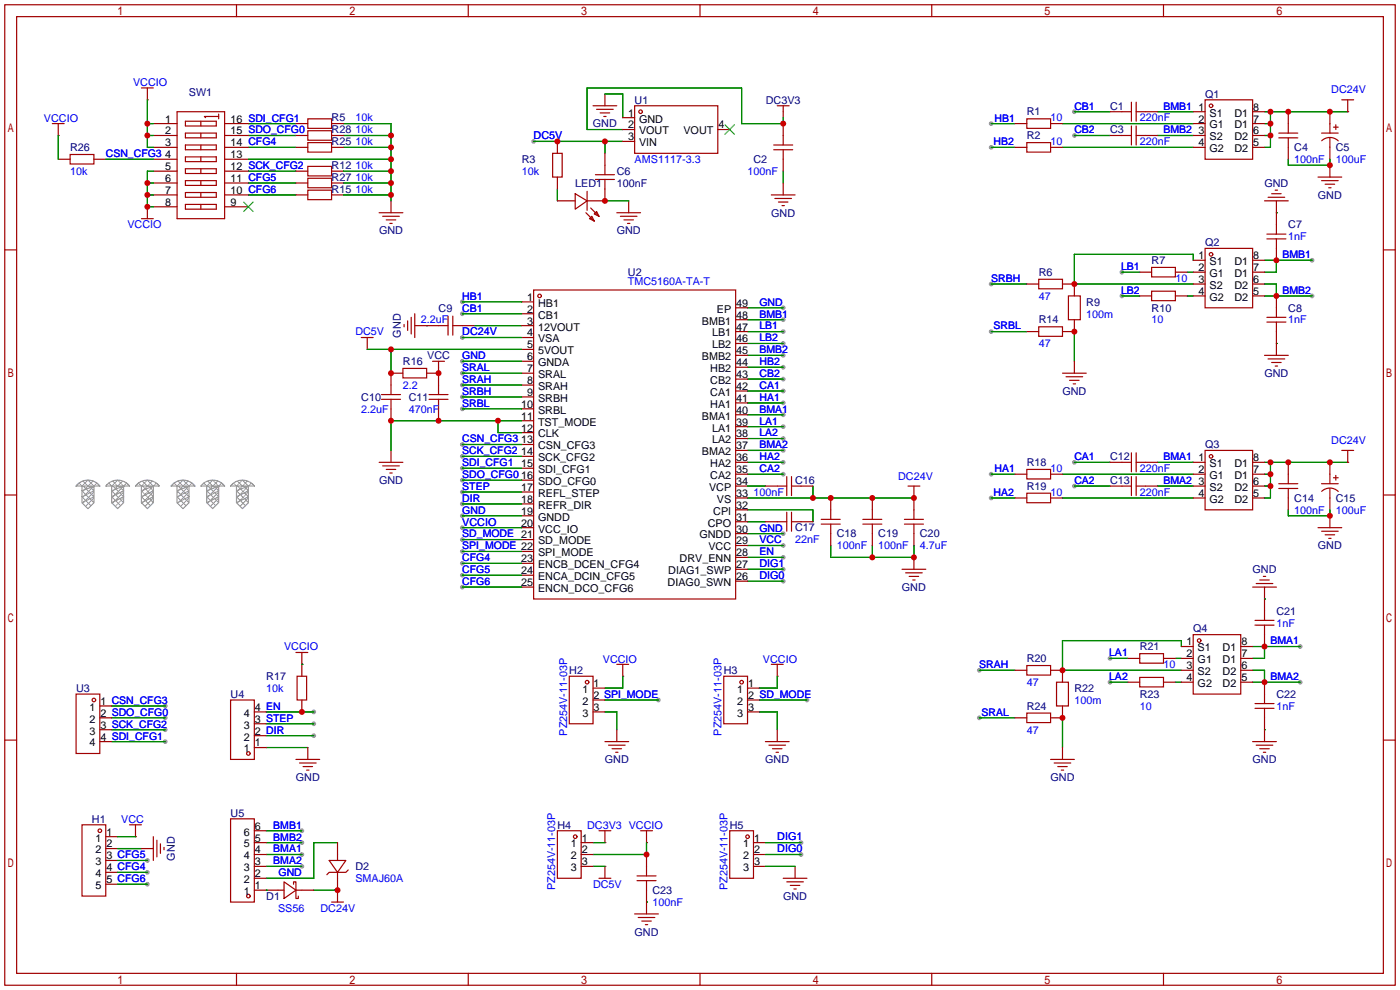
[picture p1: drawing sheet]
<svg xmlns="http://www.w3.org/2000/svg" width="299mm" height="212mm" viewBox="0 0 299 212" stroke-linecap="round" stroke-linejoin="round" font-family="sans-serif">
<g fill="#999">
<circle cx="167.4" cy="116.6" r=".51"/>
<circle cx="35.3" cy="158.5" r=".51"/>
<circle cx="35.3" cy="153.4" r=".51"/>
<circle cx="35.3" cy="150.9" r=".51"/>
<circle cx="67.1" cy="152.1" r=".51"/>
<circle cx="67.1" cy="157.2" r=".51"/>
<circle cx="67.1" cy="154.7" r=".51"/>
<circle cx="31.5" cy="183.9" r=".51"/>
<circle cx="31.5" cy="186.4" r=".51"/>
<circle cx="31.5" cy="189" r=".51"/>
<circle cx="35.3" cy="156" r=".51"/>
<circle cx="167.4" cy="119.1" r=".51"/>
<circle cx="167.4" cy="114" r=".51"/>
<circle cx="211.8" cy="26.4" r=".51"/>
<circle cx="211.8" cy="31.5" r=".51"/>
<circle cx="239.8" cy="58.2" r=".51"/>
<circle cx="211.8" cy="70.9" r=".51"/>
<circle cx="280.4" cy="63.2" r=".51"/>
<circle cx="239.8" cy="63.2" r=".51"/>
<circle cx="167.4" cy="121.7" r=".51"/>
<circle cx="167.4" cy="124.2" r=".51"/>
<circle cx="172.5" cy="149.6" r=".51"/>
<circle cx="140.7" cy="149.6" r=".51"/>
<circle cx="114" cy="30.2" r=".51"/>
<circle cx="167.4" cy="65.8" r=".51"/>
<circle cx="167.4" cy="101.3" r=".51"/>
<circle cx="167.4" cy="98.8" r=".51"/>
<circle cx="167.4" cy="96.3" r=".51"/>
<circle cx="167.4" cy="93.7" r=".51"/>
<circle cx="167.4" cy="91.2" r=".51"/>
<circle cx="167.4" cy="88.6" r=".51"/>
<circle cx="167.4" cy="86.1" r=".51"/>
<circle cx="167.4" cy="83.6" r=".51"/>
<circle cx="167.4" cy="81" r=".51"/>
<circle cx="167.4" cy="78.5" r=".51"/>
<circle cx="167.4" cy="75.9" r=".51"/>
<circle cx="167.4" cy="73.4" r=".51"/>
<circle cx="167.4" cy="70.9" r=".51"/>
<circle cx="167.4" cy="68.3" r=".51"/>
<circle cx="98.8" cy="95" r=".51"/>
<circle cx="98.8" cy="97.5" r=".51"/>
<circle cx="98.8" cy="100.1" r=".51"/>
<circle cx="98.8" cy="102.6" r=".51"/>
<circle cx="98.8" cy="105.2" r=".51"/>
<circle cx="98.8" cy="107.7" r=".51"/>
<circle cx="98.8" cy="110.2" r=".51"/>
<circle cx="98.8" cy="112.8" r=".51"/>
<circle cx="98.8" cy="115.3" r=".51"/>
<circle cx="98.8" cy="117.9" r=".51"/>
<circle cx="98.8" cy="120.4" r=".51"/>
<circle cx="98.8" cy="122.9" r=".51"/>
<circle cx="98.8" cy="125.5" r=".51"/>
<circle cx="98.8" cy="72.1" r=".51"/>
<circle cx="98.8" cy="77.2" r=".51"/>
<circle cx="98.8" cy="79.8" r=".51"/>
<circle cx="98.8" cy="82.3" r=".51"/>
<circle cx="98.8" cy="84.8" r=".51"/>
<circle cx="98.8" cy="87.4" r=".51"/>
<circle cx="98.8" cy="64.5" r=".51"/>
<circle cx="98.8" cy="67.1" r=".51"/>
<circle cx="171.2" cy="180.1" r=".51"/>
<circle cx="171.2" cy="182.6" r=".51"/>
<circle cx="64.5" cy="185.2" r=".51"/>
<circle cx="64.5" cy="182.6" r=".51"/>
<circle cx="64.5" cy="180.1" r=".51"/>
<circle cx="64.5" cy="177.5" r=".51"/>
<circle cx="229.6" cy="23.9" r=".51"/>
<circle cx="229.6" cy="29" r=".51"/>
<circle cx="280.4" cy="55.6" r=".51"/>
<circle cx="211.8" cy="60.7" r=".51"/>
<circle cx="211.8" cy="101.3" r=".51"/>
<circle cx="211.8" cy="106.4" r=".51"/>
<circle cx="237.2" cy="140.7" r=".51"/>
<circle cx="209.3" cy="153.4" r=".51"/>
<circle cx="277.9" cy="145.8" r=".51"/>
<circle cx="237.2" cy="145.8" r=".51"/>
<circle cx="229.6" cy="98.8" r=".51"/>
<circle cx="229.6" cy="103.9" r=".51"/>
<circle cx="277.9" cy="138.2" r=".51"/>
<circle cx="209.3" cy="143.3" r=".51"/>
</g>
<g fill="none" stroke="#a10000" stroke-width=".25">
<path d="M1 1h297.2v209.6h-297.2zM3.6 3.6h292.1v204.4h-292.1zM30.2 18.8h2.6M31.5 18.8v2.5M50.5 1v2.6M100.1 1v2.6M149.6 1v2.6M199.1 1v2.6M248.7 1v2.6M11.2 26.4h2.5M12.4 29h.1M12.4 34h2.6"/>
<path d="M12.4 26.4v2.6M15 33h5.1v2.1h-5.1zM20.1 34h2.5M31.5 21.3h.1M32.8 36.6h5M32.8 26.4h5M32.8 29h5M32.8 31.5h5M32.8 34h5M32.8 39.1h5M37.8 23.9h10.2v22.8h-10.2zM39.6 28.4h6.6v1.1h-6.6z"/>
<path d="M39.6 38.6h6.6v1h-6.6zM39.6 25.9h6.6v1h-6.6zM39.6 31h6.6v1h-6.6zM39.6 33.5h6.6v1h-6.6zM39.6 36.1h6.6v1h-6.6zM42.9 25.9v1M42.9 28.4v1.1M42.9 31v1M42.9 33.5v1M42.9 36.1v1M42.9 38.6v1M46.7 24.9h-3l.2 .2"/>
<path d="M46.7 24.4v1M48 36.6h5.1M48 26.4h5.1M48 29h5.1M48 31.5h5.1M48 34h5.1M48 39.1h5.1M63.2 36.6h2.6M63.2 26.4h2.6M63.2 29h2.6M63.2 31.5h2.6M63.2 39.1h2.6"/>
<path d="M65.8 35.6h5.1v2h-5.1zM65.8 30.5h5.1v2h-5.1zM65.8 38.1h5.1v2h-5.1zM65.8 25.4h5.1v2h-5.1zM65.8 27.9h5.1v2.1h-5.1zM70.9 36.6h2.5M70.9 26.4h2.5M70.9 29h2.5M70.9 31.5h2.5M70.9 39.1h2.5M118.1 32.8h2v5h-2zM119.1 30.2v2.6"/>
<path d="M119.1 37.8v2.6M126.7 22.6h5.1M127.3 38.4h4M127.3 37.3h4M127.5 23.4h3.6M128.3 24.1h2M129 24.9h.5M129.3 20.1v2.5M129.3 32.8v4.5M129.3 38.4v4.5h-3.8M133.1 25.1h2.5M133.1 27.7h2.5"/>
<path d="M133.1 30.2h2.5M135.6 22.6h17.8v10.2h-17.8zM153.4 27.7h2.6M165.4 31h4M165.4 32h4M166.1 22.6h2.6M167.4 22.6v2.5M167.4 26.4v4.6M167.4 32v4.6M167.4 39.1v2.6M216.9 26.4h2.6M216.9 31.5h2.6"/>
<path d="M219.5 25.4h5v2h-5zM219.5 30.5h5v2h-5zM224.5 26.4h2.6M224.5 31.5h2.6M237.2 23.9h4.6M237.2 29h4.6M241.8 21.8v4.1M241.8 26.9v4.1M242.8 23.9h4.6M242.8 29h4.6M242.8 21.8v4.1M242.8 26.9v4.1"/>
<path d="M255 23.9h2.6M255 26.4h2.6M255 29h2.6M255 31.5h2.6M257.6 21.3h10.1v12.7h-10.1zM267.7 23.9h2.6M267.7 26.4h2.6M267.7 29h2.6M267.7 31.5h2.6M273.3 28.4h4.1M273.3 29.5h4.1M275.3 23.9v4.5"/>
<path d="M275.3 29.5v4.5M281.7 37.8h5.1M282.4 28.4h3.6M282.4 38.6h3.6M282.5 30.1a2.54 2.54 0 0 1 3.5 0M283.2 39.4h2M284.2 23.9v4.5M284.2 29.5v4.5M284.2 35.3v2.5M285 27.2h1M285.5 26.7v1M286.8 21.3h2.5"/>
<path d="M288 23.9h.1M288 21.3v2.6M1 53.4h2.6M30.2 46.7h2.6M31.5 44.2h.1M31.5 44.2v2.5M32.8 41.7h5M32.8 44.2h5M39.6 41.1h6.6v1.1h-6.6zM39.6 43.7h6.6v1h-6.6zM42.9 41.1v1.1M42.9 43.7v1"/>
<path d="M48 41.7h5.1M48 44.2h5.1M63.2 41.7h2.6M65.8 40.6h5.1v2.1h-5.1zM70.9 41.7h2.5M81 45.5h5.1M81.8 46.2h3.5M82.5 47h2.1M83.3 47.8h.5M83.6 42.9v2.6M119.1 42.9h3.8M122.9 41.4l2.6 1.5-2.6 1.8z"/>
<path d="M125.2 45.5l1.8 1.7M125.5 40.9v4.1M126 46.7l.5-.5 .5 1zM126.2 44.4l1.8 1.8M127 45.7l.5-.5 .5 1zM131.8 45.5h5.1M132.6 46.2h3.5M133.3 47h2.1M134.1 47.8h.5M134.4 42.9v2.6M164.8 41.7h5.1M165.6 42.4h3.6"/>
<path d="M166.4 43.2h2M167.1 43.9h.5M222 59.7h5.1v2h-5.1zM243.6 58.2h2.5M246.1 57.2h5.1v2h-5.1zM251.2 58.2h2.5M255 55.6h2.6M255 58.2h2.6M257.6 53.1h10.1v12.7h-10.1zM267.7 55.6h2.6M267.7 58.2h2.6M270.3 42.9h5"/>
<path d="M270.8 50h4M270.8 51.1h4M271 42.2h3.6M271.8 41.4h2M272.5 40.6h.5M272.8 42.9v7.1M272.8 51.1v4.5M284 40.1h.5M295.7 53.4h2.5M77.2 72.1h2.6M78.5 74.7h.1M78.5 72.1v2.6"/>
<path d="M86.1 78.7h5.1v2.1h-5.1zM86.1 79.8h-2.5v4.5M86.4 69.3v.5M87.1 68.6v2M87.9 67.8v3.6M88.6 69.6h7.2M88.6 67.1v5M91.2 79.8h2.5M92.5 77.2h2.5M93.7 77.2v7.1M95.8 67.6v4M96.8 69.6h4.5"/>
<path d="M96.8 67.6v4M111.5 69.6h2.5M111.5 64.5h2.5M111.5 67.1h2.5M111.5 72.1h2.5M111.5 74.7h2.5M111.5 77.2h2.5M111.5 79.8h2.5M114 62h43.2v66h-43.2zM157.2 78.5h2.6M157.2 75.9h2.6M157.2 73.4h2.6"/>
<path d="M157.2 70.9h2.6M157.2 68.3h2.6M157.2 65.8h2.6M219.5 70.9h2.5M219.5 60.7h2.5M222 69.8h5.1v2.1h-5.1zM227.1 79.8h5.1M227.1 60.7h2.5v2.5M228.3 63.2h2.6v5.1h-2.6zM229.6 68.3v2.6h-2.5M229.6 77.2v2.6M243.6 63.2h2.5"/>
<path d="M246.1 62.2h5.1v2.1h-5.1zM251.2 63.2h2.5M255 60.7h2.6M255 63.2h2.6M267.7 60.7h2.6M267.7 63.2h2.6M270.3 75.9h5M270.8 67.8h4M270.8 68.8h4M271 76.7h3.6M271.8 77.5h2M272.5 78.2h.5"/>
<path d="M272.8 63.2v4.6M272.8 68.8v7.1M81 98.8h5.1M81.5 84.3h4.1M81.5 85.3h4.1M81.8 99.6h3.5M83.6 85.3v4.6M83.6 96.3v2.5M91.7 84.3h4.1M91.7 85.3h4.1M93.7 85.3v4.6M111.5 82.3h2.5"/>
<path d="M111.5 84.8h2.5M111.5 87.4h2.5M111.5 89.9h2.5M111.5 92.5h2.5M111.5 95h2.5M111.5 97.5h2.5M157.2 98.8h2.6M157.2 96.3h2.6M157.2 93.7h2.6M157.2 91.2h2.6M157.2 88.6h2.6M157.2 86.1h2.6"/>
<path d="M157.2 83.6h2.6M157.2 81h2.6M227.8 80.5h3.6M228.6 81.3h2M229.4 82h.5M237.2 98.8h4.6M241.8 96.8v4M242.8 98.8h4.6M242.8 96.8v4M255 98.8h2.6M257.6 96.3h10.1v12.7h-10.1zM267.7 98.8h2.6"/>
<path d="M275.3 98.8v4.6M284.2 98.8v4.6M286.8 96.3h2.5M288 98.8h.1M288 96.3v2.5M1 105.8h2.6M82.5 100.3h2.1M83.3 101.1h.5M111.5 100.1h2.5M111.5 102.6h2.5M111.5 105.2h2.5M111.5 107.7h2.5"/>
<path d="M111.5 110.2h2.5M111.5 112.8h2.5M111.5 115.3h2.5M111.5 117.9h2.5M157.2 119.1h2.6M157.2 116.6h2.6M157.2 114h2.6M157.2 111.5h2.6M157.2 109h2.6M157.2 106.4h2.6M157.2 103.9h2.6M157.2 101.3h2.6"/>
<path d="M163.6 111.5h4.5M163.6 103.9h4.5M168.1 101.9v4M168.1 109.5v4M169.2 111.5h4.5M169.2 103.9h4.5M169.2 101.9v4M169.2 109.5v4M175.5 111h4.1M175.5 112h4.1M177.5 106.4v4.6M177.5 112v4.6"/>
<path d="M184.4 111h4.1M184.4 112h4.1M186.4 106.4v4.6M186.4 112v4.6M193.3 111h4.1M193.3 112h4.1M194.1 103.9h2.5M195.3 106.4h.1M195.3 103.9v7.1M195.3 112v4.6M195.3 119.1v2.6M216.9 106.4h2.6"/>
<path d="M216.9 101.3h2.6M219.5 100.3h5v2.1h-5zM219.5 105.4h5v2h-5zM224.5 106.4h2.6M224.5 101.3h2.6M237.2 103.9h4.6M241.8 101.9v4M242.8 103.9h4.6M242.8 101.9v4M255 106.4h2.6M255 103.9h2.6M255 101.3h2.6"/>
<path d="M267.7 106.4h2.6M267.7 103.9h2.6M267.7 101.3h2.6M273.3 103.4h4.1M273.3 104.4h4.1M275.3 104.4v4.6M281.7 112.8h5.1M282.4 103.4h3.6M282.4 113.5h3.6M282.5 105a2.54 2.54 0 0 1 3.5 0M283.2 114.3h2M284 115.1h.5"/>
<path d="M284.2 104.4v4.6M284.2 110.2v2.6M285 102.1h1M285.5 101.6v1M295.7 105.8h2.5M63.2 139.4h2.6M64.5 139.4v5.1M111.5 120.4h2.5M111.5 122.9h2.5M111.5 125.5h2.5M157.2 124.2h2.6M157.2 121.7h2.6"/>
<path d="M192.8 121.7h5.1M193.5 122.4h3.6M194.3 123.2h2M195.1 124h.5M243.6 139.7h5.1v2h-5.1zM252.5 138.2h2.5M255 135.6h10.2v12.7h-10.2zM265.2 138.2h2.5M267.7 125.5h5.1M268.2 132.6h4.1M268.2 133.6h4.1M268.5 124.7h3.5"/>
<path d="M269.2 124h2.1M270 123.2h.5M270.3 125.5v7.1M270.3 133.6v4.6M1 158.2h2.6M16.3 148.3h5v12.7h-5zM21.3 158.5h2.6M21.3 150.9h2.6M21.3 153.4h2.6M21.3 156h2.6M49.3 149.6h5.1v12.7h-5.1zM54.4 152.1h2.5"/>
<path d="M54.4 159.8h2.5M54.4 157.2h2.5M54.4 154.7h2.5M63.5 144.5h2v5.1h-2zM64.5 142h.1M64.5 149.6v2.5M65.8 159.8v2.5M121.7 144.5h5v10.2h-5zM126.7 147.1h2.6M126.7 149.6h2.6M126.7 152.1h2.6M129.3 158.5h5.1"/>
<path d="M130 159.3h3.6M131.8 142h2.6M131.8 156v2.5M133.1 144.5h.1M133.1 142v2.5M154.7 144.5h5.1v10.2h-5.1zM159.8 147.1h2.5M159.8 149.6h2.5M159.8 152.1h2.5M163.6 158.5h5.1M164.3 159.3h3.6M164.8 142h2.6"/>
<path d="M166.1 144.5h.1M166.1 142v2.5M166.1 156v2.5M216.9 153.4h2.6M216.9 143.3h2.6M219.5 142.2h5v2.1h-5zM219.5 152.4h5v2h-5zM224.5 143.3h2.6v2.5M225.8 145.8h2.5v5.1h-2.5zM227.1 150.9v2.5h-2.6M227.1 159.8v2.5M241 140.7h2.6"/>
<path d="M241 145.8h2.6M243.6 144.8h5.1v2h-5.1zM248.7 140.7h2.5M248.7 145.8h2.5M252.5 140.7h2.5M252.5 143.3h2.5M252.5 145.8h2.5M265.2 140.7h2.5M265.2 143.3h2.5M265.2 145.8h2.5M267.7 158.5h5.1M268.2 150.4h4.1"/>
<path d="M268.2 151.4h4.1M268.5 159.3h3.5M270.3 145.8v4.6M270.3 151.4v7.1M295.7 158.2h2.5M17.5 176.3h5.1v15.2h-5.1zM22.6 178.8h2.5M27.7 176.3h2.5M29 178.8h.1M29 176.3v2.5M32.8 178.8v5.1M33.5 179.6v3.5"/>
<path d="M49.3 175h5.1v17.8h-5.1zM54.4 177.5h2.5M63.2 162.3h5.1M64 163.1h3.6M64.8 163.8h2M65.5 164.6h.5M119.1 177.5h5.1v10.2h-5.1zM128 177.5h2.6M129.3 177.5v2.6M130.8 160h2M131.6 160.8h.5M136.9 177.5h2.5"/>
<path d="M138.2 177.5v2.6M156 177.5h5v10.2h-5zM165.1 160h2M165.9 160.8h.5M224.5 162.3h5.1M225.3 163.1h3.6M226.1 163.8h2M226.8 164.6h.5M269.2 160h2.1M270 160.8h.5M22.6 181.4h2.5M22.6 183.9h2.5"/>
<path d="M22.6 186.4h2.5M22.6 189h2.5M30.2 181.4h2.6M34.3 180.3v2.1M35.1 181.1v.5M54.4 187.7h2.5M54.4 180.1h2.5M54.4 182.6h2.5M54.4 185.2h2.5M54.4 190.2h6.3M60.7 188.5l2.5 1.7-2.5 1.8zM62.7 189v-.5h.5v3.5h.6v-.5"/>
<path d="M63.2 190.2h3.9M70.4 183.9h3.5l-1.8 2.5zM70.9 192.8h2.5M72.1 190.2h.1M72.1 180.1v3.8M72.1 186.4v6.4M74.4 185.9l-.5 .5h-3.5l-.6 .5M124.2 180.1h2.5M124.2 182.6h2.5M124.2 185.2h2.5M128 187.7h2.6M129.3 180.1h.1"/>
<path d="M129.3 185.2h.1M129.3 185.2v2.5M135.6 195.3h5.1M136.1 188.2h4.1M136.1 187.2h4.1M136.4 196.1h3.6M137.2 196.9h2M137.9 197.6h.5M138.2 180.1h.1M138.2 182.6v4.6M138.2 188.2v7.1M161 180.1h2.6"/>
<path d="M161 182.6h2.6M161 185.2h2.6M167.4 187.7h5.1M168.1 188.5h3.6M168.9 189.2h2M169.7 190h.5M169.9 185.2v2.5M50.5 208v2.6M100.1 208v2.6M149.6 208v2.6M199.1 208v2.6M248.7 208v2.6"/>
<circle cx="136.9" cy="23.9" r=".38"/>
<circle cx="258.8" cy="22.6" r=".38"/>
<circle cx="258.8" cy="54.4" r=".38"/>
<circle cx="115.3" cy="63.2" r=".38"/>
<circle cx="258.8" cy="97.5" r=".38"/>
<circle cx="256.3" cy="136.9" r=".38"/>
<circle cx="20.1" cy="149.6" r=".38"/>
<circle cx="125.5" cy="145.8" r=".38"/>
<circle cx="158.5" cy="145.8" r=".38"/>
<circle cx="21.3" cy="177.5" r=".38"/>
<circle cx="53.1" cy="161" r=".38"/>
<circle cx="122.9" cy="178.8" r=".38"/>
<circle cx="159.8" cy="178.8" r=".38"/>
<circle cx="53.1" cy="191.5" r=".38"/>
</g>
<g fill="none" stroke="#008700" stroke-width=".25">
<path d="M12.4 29v5M22.6 34h10.2M31.5 26.4h1.3M31.5 29h1.3M31.5 21.3v10.2h1.3M31.5 39.1h1.3M32.8 36.6h-1.3v7.6h1.3M53.1 26.4h10.1M53.1 29h10.1M53.1 31.5h10.1M53.1 39.1h10.1M53.1 36.6h10.1"/>
<path d="M53.1 34h30.5M73.4 26.4h10.2v16.5M73.4 29h10.2M73.4 31.5h10.2M73.4 39.1h10.2M73.4 36.6h10.2M114 30.2h19.1M129.3 20.1h3.8v5M129.3 30.2v2.6M167.4 25.1v1.3h-8.9v-7.6h-33v8.9h7.6M167.4 36.6v2.5M211.8 26.4h5.1"/>
<path d="M211.8 31.5h5.1M227.1 26.4h27.9M227.1 31.5h27.9M229.6 29h7.6M229.6 23.9h7.6M247.4 29h7.6M247.4 23.9h7.6M270.3 26.4h1.2M270.3 29h1.2M270.3 23.9h17.7M271.5 23.9v7.6h-1.2M275.3 34v1.3h8.9v-1.3"/>
<path d="M31.5 41.7h1.3M53.1 41.7h10.1M73.4 41.7h10.2M119.1 40.4v2.5M129.3 42.9h5.1M239.8 58.2h3.8M253.7 58.2h1.3M255 55.6v-1.2h-25.4v6.3h25.4M270.3 55.6h10.1M272.8 45.5h.1M272.8 55.6v2.6h-2.5M78.5 74.7h33"/>
<path d="M83.6 74.7v5.1M91.2 69.6h.1M93.7 79.8h.1M98.8 72.1h12.7M98.8 77.2h12.7M98.8 79.8h12.7M98.8 64.5h12.7M98.8 67.1h12.7M101.3 69.6h10.2M159.8 70.9h7.6M159.8 65.8h7.6M159.8 78.5h7.6"/>
<path d="M159.8 75.9h7.6M159.8 73.4h7.6M159.8 68.3h7.6M211.8 60.7h7.7M211.8 70.9h7.7M229.6 70.9v6.3M239.8 63.2h3.8M253.7 63.2h1.3M270.3 60.7h2.5v2.5M270.3 63.2h10.1M272.8 73.4h.1M98.8 95h12.7"/>
<path d="M98.8 97.5h12.7M98.8 82.3h12.7M98.8 84.8h12.7M98.8 87.4h12.7M106.4 89.9v2.6h5.1M111.5 89.9h-27.9v6.4M159.8 98.8h7.6M159.8 96.3h7.6M159.8 93.7h7.6M159.8 91.2h7.6M159.8 88.6h7.6M159.8 86.1h7.6"/>
<path d="M159.8 83.6h7.6M159.8 81h7.6M229.6 98.8h7.6M247.4 98.8h7.6M270.3 98.8h17.7M271.5 98.8v7.6h-1.2M98.8 100.1h12.7M98.8 102.6h12.7M98.8 105.2h12.7M98.8 107.7h12.7M98.8 110.2h12.7M98.8 112.8h12.7"/>
<path d="M98.8 115.3h12.7M98.8 117.9h12.7M159.8 111.5h3.8M159.8 109h13.9v2.5M159.8 106.4h35.5M159.8 116.6h7.6M159.8 119.1h7.6M159.8 114h7.6M159.8 101.3h7.6M159.8 103.9h3.8M173.7 103.9v2.5M177.5 116.6v2.5h17.8v-2.5"/>
<path d="M186.4 116.6v2.5M211.8 106.4h5.1M211.8 101.3h5.1M227.1 106.4h27.9M227.1 101.3h27.9M229.6 103.9h7.6M247.4 103.9h7.6M270.3 101.3h1.2M270.3 103.9h1.2M275.3 109v1.2h8.9v-1.2M98.8 120.4h12.7M98.8 122.9h12.7"/>
<path d="M98.8 125.5h12.7M159.8 121.7h7.6M159.8 124.2h7.6M252.5 138.2v-1.3h-25.4v6.4h25.4M267.7 138.2h10.2M270.3 128h.1M270.3 138.2v2.5h-2.6M23.9 158.5h11.4M23.9 153.4h11.4M23.9 150.9h11.4M23.9 156h11.4M56.9 152.1h10.2"/>
<path d="M56.9 157.2h10.2M56.9 159.8h8.9M56.9 154.7h10.2M64.5 142h.1M129.3 152.1h2.5v3.9M129.3 149.6h11.4M133.1 144.5v2.6h-3.8M162.3 152.1h3.8v3.9M162.3 149.6h10.2M166.1 144.5v2.6h-3.8M209.3 153.4h7.6M209.3 143.3h7.6"/>
<path d="M227.1 153.4v6.4M237.2 140.7h3.8M237.2 145.8h3.8M251.2 140.7h1.3M251.2 145.8h1.3M267.7 143.3h2.6v2.5M267.7 145.8h10.2M270.3 156h.1M25.1 178.8h3.9M56.9 177.5h7.6M25.1 181.4h5.1M25.1 183.9h6.4"/>
<path d="M25.1 186.4h6.4M25.1 189h6.4M56.9 190.2h.1M56.9 180.1h7.6M56.9 185.2h7.6M56.9 182.6h7.6M67.1 190.2h5M72.1 180.1h-5v7.6h-10.2M126.7 180.1h2.6M126.7 185.2h2.6M138.2 192.8h.1M138.2 180.1v2.5h-11.5"/>
<path d="M163.6 180.1h7.6M163.6 185.2h6.3M163.6 182.6h7.6"/>
</g>
<path d="M154.9 26.7l2.1 2M157 26.7l-2.1 2M52.1 43.2l2 2M54.1 43.2l-2 2" fill="none" stroke="#3c3" stroke-width=".25"/>
<g fill="none" stroke="#999" stroke-width=".25">
<path d="M16.7 103.4a3.2 3.2 0 0 1 4.6 .5h-5zM17.5 103.9v3.5l1.3 1.3 1.3-1.3v-3.5l-2.6 1M20.1 104.9l-2.6 1.3M20.1 106.2l-2.6 1.2M23 103.4a3.2 3.2 0 0 1 4.7 .5h-5.1zM23.9 103.9v3.5l1.2 1.3 1.3-1.3v-3.5l-2.5 1M26.4 104.9l-2.5 1.3M26.4 106.2l-2.5 1.2M29.4 103.4a3.2 3.2 0 0 1 4.6 .5h-5zM30.2 103.9v3.5l1.3 1.3 1.3-1.3v-3.5l-2.6 1M32.8 104.9l-2.6 1.3M32.8 106.2l-2.6 1.2"/>
<path d="M37 103.4a3.2 3.2 0 0 1 4.7 .5h-5.1zM37.8 103.9v3.5l1.3 1.3 1.3-1.3v-3.5l-2.6 1M40.4 104.9l-2.6 1.3M40.4 106.2l-2.6 1.2M43.4 103.4a3.2 3.2 0 0 1 4.6 .5h-5.1zM44.2 103.9v3.5l1.3 1.3 1.2-1.3v-3.5l-2.5 1M46.7 104.9l-2.5 1.3M46.7 106.2l-2.5 1.2M49.7 103.4a3.2 3.2 0 0 1 4.7 .5h-5.1zM50.5 103.9v3.5l1.3 1.3 1.3-1.3v-3.5l-2.6 1M53.1 104.9l-2.6 1.3M53.1 106.2l-2.6 1.2"/>
</g>
<g fill="none" stroke="#999" stroke-width=".21">
<path d="M16.3 103.9l.6-.6 .6 .6 1.3-1.3 1.3 1.3M17.5 106.2l1.9 1.9M17.5 104.9l2.6 2.5M17.7 102.8l1.1 1.1M17.8 103.9l2.3 2.3M19 103.9l1.1 1M19.9 102.8l-2.4 2.4M20.1 106.4l-1.8 1.8M20.1 105.2l-2.4 2.4M21.3 103.9l-.6-.6-3.2 3.1M22.6 103.9l.6-.6 .7 .6 1.2-1.3 1.3 1.3M23.9 106.2l1.9 1.9"/>
<path d="M23.9 104.9l2.5 2.5M24.1 102.8l1 1.1M24.1 103.9l2.3 2.3M25.4 103.9l1 1M26.2 102.8l-2.3 2.4M26.4 106.4l-1.8 1.8M26.4 105.2l-2.4 2.4M27.7 103.9l-.6-.6-3.2 3.1M29 103.9l.6-.6 .6 .6 1.3-1.3 1.3 1.3M30.2 106.2l1.9 1.9M30.2 104.9l2.6 2.5M30.4 102.8l1.1 1.1"/>
<path d="M30.5 103.9l2.3 2.3M31.7 103.9l1.1 1M32.6 102.8l-2.4 2.4M32.8 105.2l-2.4 2.4M32.8 106.4l-1.8 1.8M34 103.9l-.6-.6-3.2 3.1M36.6 103.9l.6-.6 .6 .6 1.3-1.3 1.3 1.3M37.8 106.2l2 1.9M37.8 104.9l2.6 2.5M38 102.8l1.1 1.1M38.1 103.9l2.3 2.3M39.4 103.9l1 1"/>
<path d="M40.2 102.8l-2.4 2.4M40.4 106.4l-1.8 1.8M40.4 105.2l-2.4 2.4M41.7 103.9l-.7-.6-3.2 3.1M42.9 103.9l.7-.6 .6 .6 1.3-1.3 1.2 1.3M44.2 106.2l1.9 1.9M44.2 104.9l2.5 2.5M44.4 102.8l1.1 1.1M44.4 103.9l2.3 2.3M45.7 103.9l1 1M46.5 102.8l-2.3 2.4M46.7 106.4l-1.7 1.8"/>
<path d="M46.7 105.2l-2.4 2.4M48 103.9l-.6-.6-3.2 3.1M49.3 103.9l.6-.6 .6 .6 1.3-1.3 1.3 1.3M50.5 106.2l2 1.9M50.5 104.9l2.6 2.5M50.7 102.8l1.1 1.1M50.8 103.9l2.3 2.3M52.1 103.9l1 1M52.9 102.8l-2.4 2.4M53.1 105.2l-2.4 2.4M53.1 106.4l-1.8 1.8M54.4 103.9l-.7-.6-3.2 3.1"/>
</g>
<g fill="#c00">
<circle cx="173.7" cy="106.4" r=".63"/>
<circle cx="177.5" cy="106.4" r=".63"/>
<circle cx="186.4" cy="106.4" r=".63"/>
<circle cx="195.3" cy="106.4" r=".63"/>
<circle cx="64.5" cy="152.1" r=".63"/>
<circle cx="229.6" cy="70.9" r=".63"/>
<circle cx="229.6" cy="60.7" r=".63"/>
<circle cx="272.8" cy="63.2" r=".63"/>
<circle cx="129.3" cy="30.2" r=".63"/>
<circle cx="119.1" cy="30.2" r=".63"/>
<circle cx="129.3" cy="42.9" r=".63"/>
<circle cx="167.4" cy="26.4" r=".63"/>
<circle cx="138.2" cy="182.6" r=".63"/>
<circle cx="106.4" cy="89.9" r=".63"/>
<circle cx="93.7" cy="89.9" r=".63"/>
<circle cx="83.6" cy="89.9" r=".63"/>
<circle cx="93.7" cy="79.8" r=".63"/>
<circle cx="195.3" cy="119.1" r=".63"/>
<circle cx="186.4" cy="119.1" r=".63"/>
<circle cx="271.5" cy="23.9" r=".63"/>
<circle cx="271.5" cy="26.4" r=".63"/>
<circle cx="271.5" cy="29" r=".63"/>
<circle cx="275.3" cy="23.9" r=".63"/>
<circle cx="284.2" cy="23.9" r=".63"/>
<circle cx="272.8" cy="55.6" r=".63"/>
<circle cx="284.2" cy="35.3" r=".63"/>
<circle cx="227.1" cy="153.4" r=".63"/>
<circle cx="227.1" cy="143.3" r=".63"/>
<circle cx="270.3" cy="145.8" r=".63"/>
<circle cx="271.5" cy="98.8" r=".63"/>
<circle cx="271.5" cy="101.3" r=".63"/>
<circle cx="271.5" cy="103.9" r=".63"/>
<circle cx="275.3" cy="98.8" r=".63"/>
<circle cx="284.2" cy="98.8" r=".63"/>
<circle cx="270.3" cy="138.2" r=".63"/>
<circle cx="284.2" cy="110.2" r=".63"/>
<circle cx="83.6" cy="79.8" r=".63"/>
<circle cx="83.6" cy="74.7" r=".63"/>
<circle cx="72.1" cy="190.2" r=".63"/>
<circle cx="83.6" cy="41.7" r=".63"/>
<circle cx="83.6" cy="39.1" r=".63"/>
<circle cx="83.6" cy="36.6" r=".63"/>
<circle cx="83.6" cy="34" r=".63"/>
<circle cx="83.6" cy="31.5" r=".63"/>
<circle cx="83.6" cy="29" r=".63"/>
<circle cx="31.5" cy="39.1" r=".63"/>
<circle cx="31.5" cy="41.7" r=".63"/>
<circle cx="31.5" cy="44.2" r=".63"/>
<circle cx="31.5" cy="26.4" r=".63"/>
<circle cx="31.5" cy="29" r=".63"/>
</g>
<g font-size="2.3" fill="#00f">
<text x="28.4" y="18.5">VCCIO</text>
<text x="284.5" y="20">DC24V</text>
<text x="9.4" y="26.1">VCCIO</text>
<text x="75.9" y="26">10k</text>
<text x="75.9" y="28.5">10k</text>
<text x="114" y="29.8">DC5V</text>
<text x="224.5" y="26">10</text>
<text x="243.6" y="26">220nF</text>
<text x="75.9" y="31">10k</text>
<text x="135.6" y="34.8">AMS1117-3.3</text>
<text x="224.5" y="31">10</text>
<text x="243.6" y="31">220nF</text>
<text x="276.6" y="34.8">100nF</text>
<text x="285.5" y="34.8">100uF</text>
<text x="15" y="37.4">10k</text>
<text x="75.9" y="36.1">10k</text>
<text x="75.9" y="41.2">10k</text>
<text x="75.9" y="38.7">10k</text>
<text x="111.5" y="37.4">10k</text>
<text x="159.8" y="37.4">100nF</text>
<text x="27.2" y="48.7">VCCIO</text>
<text x="275.3" y="51.4">1nF</text>
<text x="134.2" y="61">TMC5160A-TA-T</text>
<text x="222" y="64.1">47</text>
<text x="251.2" y="60.2">10</text>
<text x="75.9" y="71.7">DC5V</text>
<text x="89.9" y="69.1">2.2uF</text>
<text x="98.8" y="71.7">DC24V</text>
<text x="232.2" y="67.9">100m</text>
<text x="246.1" y="69.1">10</text>
<text x="275.3" y="69.1">1nF</text>
<text x="222" y="74.2">47</text>
<text x="86.1" y="83.1">2.2</text>
<text x="77.2" y="88.2">2.2uF</text>
<text x="87.4" y="88.2">470nF</text>
<text x="284.5" y="94.9">DC24V</text>
<text x="224.5" y="100.9">10</text>
<text x="243.6" y="100.9">220nF</text>
<text x="161" y="106">100nF</text>
<text x="191.9" y="102.5">DC24V</text>
<text x="224.5" y="106">10</text>
<text x="243.6" y="106">220nF</text>
<text x="98.8" y="112.3">VCCIO</text>
<text x="276.6" y="109.8">100nF</text>
<text x="285.5" y="109.8">100uF</text>
<text x="169.9" y="116.1">22nF</text>
<text x="178.8" y="117.4">100nF</text>
<text x="187.7" y="117.4">100nF</text>
<text x="196.6" y="117.4">4.7uF</text>
<text x="162.3" y="121.2">DIG1</text>
<text x="162.3" y="123.7">DIG0</text>
<text x="272.8" y="133.9">1nF</text>
<text x="60.7" y="139">VCCIO</text>
<text x="128.8" y="141.6">VCCIO</text>
<text x="163.1" y="141.6">VCCIO</text>
<text x="248.7" y="142.8">10</text>
<text x="56.9" y="147.9">10k</text>
<text x="219.5" y="146.6">47</text>
<text x="229.6" y="150.4">100m</text>
<text x="243.6" y="151.7">10</text>
<text x="272.8" y="151.7">1nF</text>
<text x="121.2" y="157.2" transform="rotate(-90 121.2 157.2)">PZ254V-11-03P</text>
<text x="154.2" y="157.2" transform="rotate(-90 154.2 157.2)">PZ254V-11-03P</text>
<text x="219.5" y="156.8">47</text>
<text x="25.9" y="175.9">VCC</text>
<text x="125.5" y="177.1">DC3V3 VCCIO</text>
<text x="166.1" y="179.6">DIG1</text>
<text x="166.1" y="182.2">DIG0</text>
<text x="75.9" y="188.5">SMAJ60A</text>
<text x="118.7" y="190.2" transform="rotate(-90 118.7 190.2)">PZ254V-11-03P</text>
<text x="126.7" y="189.8">DC5V</text>
<text x="155.5" y="190.2" transform="rotate(-90 155.5 190.2)">PZ254V-11-03P</text>
<text x="59.4" y="194.9">SS56</text>
<text x="68.5" y="194.9">DC24V</text>
<text x="139.4" y="193.6">100nF</text>
</g>
<g font-size="2.3" fill="#000080">
<text x="40.4" y="20.6">SW1</text>
<text x="135.6" y="22.1">U1</text>
<text x="163.7" y="22.1">DC3V3</text>
<text x="237.2" y="23.4">C1</text>
<text x="257.6" y="20.9">Q1</text>
<text x="70.9" y="26">R5</text>
<text x="70.9" y="28.5">R28</text>
<text x="126.7" y="27.2">GND</text>
<text x="219.5" y="24.7">R1</text>
<text x="219.5" y="29.8">R2</text>
<text x="237.2" y="28.5">C3</text>
<text x="15" y="32.3">R26</text>
<text x="70.9" y="31">R25</text>
<text x="111.5" y="34.8">R3</text>
<text x="161" y="34.8">C2</text>
<text x="276.6" y="32.3">C4</text>
<text x="285.5" y="32.3">C5</text>
<text x="70.9" y="36.1">R12</text>
<text x="70.9" y="41.2">R15</text>
<text x="70.9" y="38.7">R27</text>
<text x="122.9" y="39.9">LED1</text>
<text x="131.8" y="37.4">C6</text>
<text x="131.8" y="39.9">100nF</text>
<text x="270.2" y="39.9">GND</text>
<text x="164.8" y="46.3">GND</text>
<text x="281.7" y="42.5">GND</text>
<text x="81" y="50.1">GND</text>
<text x="131.8" y="50.1">GND</text>
<text x="257.6" y="52.6">Q2</text>
<text x="275.3" y="48.8">C7</text>
<text x="134.2" y="58.9">U2</text>
<text x="222" y="59">R6</text>
<text x="246.1" y="56.4">R7</text>
<text x="232.2" y="65.3">R9</text>
<text x="93.7" y="66.6">C9</text>
<text x="222" y="69.1">R14</text>
<text x="246.1" y="66.6">R10</text>
<text x="275.3" y="66.6">C8</text>
<text x="85.6" y="72.2" transform="rotate(-90 85.6 72.2)">GND</text>
<text x="91.3" y="76.8">VCC</text>
<text x="86.1" y="78">R16</text>
<text x="270.2" y="80.6">GND</text>
<text x="77.2" y="85.6">C10</text>
<text x="87.4" y="85.6">C11</text>
<text x="227.1" y="84.4">GND</text>
<text x="257.6" y="95.8">Q3</text>
<text x="219.5" y="99.6">R18</text>
<text x="237.2" y="98.3">C12</text>
<text x="81" y="103.4">GND</text>
<text x="169.9" y="103.4">C16</text>
<text x="219.5" y="104.7">R19</text>
<text x="237.2" y="103.4">C13</text>
<text x="276.6" y="107.2">C14</text>
<text x="285.5" y="107.2">C15</text>
<text x="169.9" y="113.6">C17</text>
<text x="178.8" y="114.9">C18</text>
<text x="187.7" y="114.9">C19</text>
<text x="196.6" y="114.9">C20</text>
<text x="281.7" y="117.4">GND</text>
<text x="267.7" y="122.5">GND</text>
<text x="192.8" y="126.3">GND</text>
<text x="272.8" y="131.4">C21</text>
<text x="255" y="135.2">Q4</text>
<text x="219.5" y="141.5">R20</text>
<text x="243.6" y="139">R21</text>
<text x="16.3" y="147.9">U3</text>
<text x="49.3" y="149.1">U4</text>
<text x="56.9" y="145.3">R17</text>
<text x="121.7" y="144.1">H2</text>
<text x="154.7" y="144.1">H3</text>
<text x="229.6" y="147.9">R22</text>
<text x="243.6" y="149.1">R23</text>
<text x="272.8" y="149.1">C22</text>
<text x="219.5" y="151.7">R24</text>
<text x="63.2" y="166.9">GND</text>
<text x="129.3" y="163.1">GND</text>
<text x="163.6" y="163.1">GND</text>
<text x="224.5" y="166.9">GND</text>
<text x="267.7" y="163.1">GND</text>
<text x="19.7" y="175.8">H1</text>
<text x="49.3" y="174.5">U5</text>
<text x="119.1" y="177.1">H4</text>
<text x="156" y="177.1">H5</text>
<text x="37.4" y="183.9" transform="rotate(-90 37.4 183.9)">GND</text>
<text x="75.9" y="186">D2</text>
<text x="139.4" y="191.1">C23</text>
<text x="56.9" y="192.3">D1</text>
<text x="167.4" y="192.3">GND</text>
<text x="135.6" y="199.9">GND</text>
</g>
<g font-size="2.3">
<text x="256.1" y="23.6">1</text>
<text x="267.8" y="23.6">8</text>
<text x="35.3" y="26.2">1</text>
<text x="35.3" y="28.7">2</text>
<text x="49.3" y="26.2">16 SDI_CFG1</text>
<text x="49.3" y="28.7">15 SDO_CFG0</text>
<text x="134.2" y="24.9">1</text>
<text x="134.2" y="27.5">2</text>
<text x="134.2" y="30">3</text>
<text x="136.6" y="26.2">GND</text>
<text x="136.6" y="28.7">VOUT</text>
<text x="146.1" y="28.7">VOUT</text>
<text x="153.5" y="27.5">4</text>
<text x="256.1" y="26.2">2</text>
<text x="256.1" y="28.7">3</text>
<text x="258.5" y="24.9">S1</text>
<text x="258.5" y="27.5">G1</text>
<text x="258.5" y="30">S2</text>
<text x="263.8" y="30">D2</text>
<text x="263.8" y="27.5">D1</text>
<text x="263.8" y="24.9">D1</text>
<text x="267.8" y="28.7">6</text>
<text x="267.8" y="26.2">7</text>
<text x="35.3" y="31.3">3</text>
<text x="35.3" y="33.8">4</text>
<text x="49.3" y="31.3">14 CFG4</text>
<text x="49.3" y="33.8">13</text>
<text x="136.6" y="31.3">VIN</text>
<text x="256.1" y="31.3">4</text>
<text x="258.5" y="32.5">G2</text>
<text x="263.8" y="32.5">D2</text>
<text x="267.8" y="31.3">5</text>
<text x="35.3" y="36.3">5</text>
<text x="35.3" y="38.9">6</text>
<text x="35.3" y="41.4">7</text>
<text x="49.3" y="36.3">12 SCK_CFG2</text>
<text x="49.3" y="38.9">11 CFG5</text>
<text x="49.3" y="41.4">10 CFG6</text>
<text x="35.3" y="44">8</text>
<text x="49.3" y="44">9</text>
<text x="256.1" y="55.4">1</text>
<text x="256.1" y="57.9">2</text>
<text x="258.5" y="56.7">S1</text>
<text x="258.5" y="59.2">G1</text>
<text x="263.8" y="59.2">D1</text>
<text x="263.8" y="56.7">D1</text>
<text x="267.8" y="57.9">7</text>
<text x="267.8" y="55.4">8</text>
<text x="112.6" y="64.3">1</text>
<text x="115" y="65.6">HB1</text>
<text x="157.4" y="65.6">49</text>
<text x="256.1" y="60.5">3</text>
<text x="256.1" y="63">4</text>
<text x="258.5" y="61.7">S2</text>
<text x="258.5" y="64.3">G2</text>
<text x="263.8" y="64.3">D2</text>
<text x="263.8" y="61.7">D2</text>
<text x="267.8" y="63">5</text>
<text x="267.8" y="60.5">6</text>
<text x="112.6" y="66.8">2</text>
<text x="112.6" y="69.4">3</text>
<text x="112.6" y="71.9">4</text>
<text x="115" y="68.1">CB1</text>
<text x="115" y="70.6">12VOUT</text>
<text x="150" y="69.4">BMB1</text>
<text x="152.2" y="71.9">LB1</text>
<text x="153.2" y="66.8">EP</text>
<text x="157.4" y="70.6">47</text>
<text x="157.4" y="68.1">48</text>
<text x="112.6" y="74.4">5</text>
<text x="112.6" y="77">6</text>
<text x="115" y="73.2">VSA</text>
<text x="115" y="75.7">5VOUT</text>
<text x="150" y="77">BMB2</text>
<text x="152.2" y="74.4">LB2</text>
<text x="157.4" y="75.7">45</text>
<text x="157.4" y="73.2">46</text>
<text x="112.6" y="79.5">7</text>
<text x="112.6" y="82.1">8</text>
<text x="115" y="78.3">GNDA</text>
<text x="115" y="80.8">SRAL</text>
<text x="115" y="83.3">SRAH</text>
<text x="151.8" y="82.1">CB2</text>
<text x="151.8" y="79.5">HB2</text>
<text x="157.4" y="83.3">42</text>
<text x="157.4" y="80.8">43</text>
<text x="157.4" y="78.3">44</text>
<text x="111.4" y="87.1">10</text>
<text x="111.4" y="89.7">11</text>
<text x="112.6" y="84.6">9</text>
<text x="115" y="85.9">SRBH</text>
<text x="115" y="88.4">SRBL</text>
<text x="150" y="89.7">BMA1</text>
<text x="151.8" y="87.1">HA1</text>
<text x="151.8" y="84.6">CA1</text>
<text x="157.4" y="88.4">40</text>
<text x="157.4" y="85.9">41</text>
<text x="111.4" y="92.2">12</text>
<text x="111.4" y="94.8">13</text>
<text x="115" y="91">TST_MODE</text>
<text x="115" y="93.5">CLK</text>
<text x="152.2" y="94.8">LA2</text>
<text x="152.2" y="92.2">LA1</text>
<text x="157.4" y="93.5">38</text>
<text x="157.4" y="91">39</text>
<text x="111.4" y="97.3">14</text>
<text x="111.4" y="99.8">15</text>
<text x="115" y="96">CSN_CFG3</text>
<text x="115" y="98.6">SCK_CFG2</text>
<text x="115" y="101.1">SDI_CFG1</text>
<text x="150" y="97.3">BMA2</text>
<text x="151.8" y="99.8">HA2</text>
<text x="157.4" y="101.1">35</text>
<text x="157.4" y="98.6">36</text>
<text x="157.4" y="96">37</text>
<text x="256.1" y="98.6">1</text>
<text x="256.1" y="101.1">2</text>
<text x="258.5" y="99.8">S1</text>
<text x="263.8" y="99.8">D1</text>
<text x="267.8" y="101.1">7</text>
<text x="267.8" y="98.6">8</text>
<text x="111.4" y="102.4">16</text>
<text x="111.4" y="104.9">17</text>
<text x="111.4" y="107.5">18</text>
<text x="115" y="103.7">SDO_CFG0</text>
<text x="115" y="106.2">REFL_STEP</text>
<text x="151.5" y="104.9">VCP</text>
<text x="151.8" y="102.4">CA2</text>
<text x="153.2" y="107.5">VS</text>
<text x="157.4" y="106.2">33</text>
<text x="157.4" y="103.7">34</text>
<text x="256.1" y="103.7">3</text>
<text x="256.1" y="106.2">4</text>
<text x="258.5" y="102.4">G1</text>
<text x="258.5" y="104.9">S2</text>
<text x="258.5" y="107.5">G2</text>
<text x="263.8" y="107.5">D2</text>
<text x="263.8" y="104.9">D2</text>
<text x="263.8" y="102.4">D1</text>
<text x="267.8" y="106.2">5</text>
<text x="267.8" y="103.7">6</text>
<text x="111.4" y="110">19</text>
<text x="111.4" y="112.5">20</text>
<text x="115" y="108.7">REFR_DIR</text>
<text x="115" y="111.3">GNDD</text>
<text x="115" y="113.8">VCC_IO</text>
<text x="151.3" y="112.5">CPO</text>
<text x="152.4" y="110">CPI</text>
<text x="157.4" y="113.8">30</text>
<text x="157.4" y="111.3">31</text>
<text x="157.4" y="108.7">32</text>
<text x="115" y="116.4">SD_MODE</text>
<text x="115" y="118.9">SPI_MODE</text>
<text x="149.5" y="115.1">GNDD</text>
<text x="151.4" y="117.6">VCC</text>
<text x="157.4" y="118.9">28</text>
<text x="157.4" y="116.4">29</text>
<text x="111.4" y="120.2">23</text>
<text x="111.4" y="122.7">24</text>
<text x="111.4" y="125.2">25</text>
<text x="115" y="121.4">ENCB_DCEN_CFG4</text>
<text x="115" y="124">ENCA_DCIN_CFG5</text>
<text x="142.7" y="125.2">DIAG0_SWN</text>
<text x="142.8" y="122.7">DIAG1_SWP</text>
<text x="145.3" y="120.2">DRV_ENN</text>
<text x="157.4" y="124">26</text>
<text x="157.4" y="121.4">27</text>
<text x="115" y="126.5">ENCN_DCO_CFG6</text>
<text x="253.6" y="137.9">1</text>
<text x="265.3" y="137.9">8</text>
<text x="253.6" y="140.5">2</text>
<text x="253.6" y="143">3</text>
<text x="256" y="139.2">S1</text>
<text x="256" y="141.8">G1</text>
<text x="261.3" y="141.8">D1</text>
<text x="261.3" y="139.2">D1</text>
<text x="265.3" y="143">6</text>
<text x="265.3" y="140.5">7</text>
<text x="124.5" y="148.1">1</text>
<text x="126.9" y="146.8">1</text>
<text x="126.9" y="149.4">2 SPI_MODE</text>
<text x="157.5" y="148.1">1</text>
<text x="159.9" y="146.8">1</text>
<text x="159.9" y="149.4">2 SD_MODE</text>
<text x="253.6" y="145.6">4</text>
<text x="256" y="144.3">S2</text>
<text x="256" y="146.8">G2</text>
<text x="261.3" y="146.8">D2</text>
<text x="261.3" y="144.3">D2</text>
<text x="265.3" y="145.6">5</text>
<text x="19.1" y="151.9">1</text>
<text x="19.1" y="154.5">2</text>
<text x="21.5" y="150.6">1 CSN_CFG3</text>
<text x="21.5" y="153.2">2 SDO_CFG0</text>
<text x="21.5" y="155.7">3 SCK_CFG2</text>
<text x="52.1" y="155.7">3</text>
<text x="52.1" y="153.2">4</text>
<text x="54.5" y="154.5">3 STEP</text>
<text x="54.5" y="151.9">4 EN</text>
<text x="124.5" y="150.6">2</text>
<text x="124.5" y="153.2">3</text>
<text x="126.9" y="151.9">3</text>
<text x="157.5" y="150.6">2</text>
<text x="157.5" y="153.2">3</text>
<text x="159.9" y="151.9">3</text>
<text x="19.1" y="157">3</text>
<text x="19.1" y="159.5">4</text>
<text x="21.5" y="158.3">4 SDI_CFG1</text>
<text x="52.1" y="160.8">1</text>
<text x="52.1" y="158.3">2</text>
<text x="54.5" y="159.5">1</text>
<text x="54.5" y="157">2 DIR</text>
<text x="20.4" y="179.9">1</text>
<text x="22.7" y="178.6">1</text>
<text x="52.1" y="178.6">6</text>
<text x="54.5" y="179.9">5</text>
<text x="54.5" y="177.3">6</text>
<text x="124.3" y="179.9">1</text>
<text x="161.2" y="179.9">1</text>
<text x="20.4" y="182.4">2</text>
<text x="20.4" y="184.9">3</text>
<text x="22.7" y="181.1">2</text>
<text x="22.7" y="183.7">3 CFG5</text>
<text x="52.1" y="183.7">4</text>
<text x="52.1" y="181.1">5</text>
<text x="54.5" y="184.9">3</text>
<text x="54.5" y="182.4">4</text>
<text x="122" y="181.1">1</text>
<text x="122" y="183.7">2</text>
<text x="124.3" y="182.4">2</text>
<text x="124.3" y="184.9">3</text>
<text x="158.8" y="181.1">1</text>
<text x="158.8" y="183.7">2</text>
<text x="161.2" y="182.4">2</text>
<text x="161.2" y="184.9">3</text>
<text x="20.4" y="187.5">4</text>
<text x="20.4" y="190">5</text>
<text x="22.7" y="186.2">4 CFG4</text>
<text x="22.7" y="188.7">5 CFG6</text>
<text x="52.1" y="191.3">1</text>
<text x="52.1" y="188.7">2</text>
<text x="52.1" y="186.2">3</text>
<text x="54.5" y="190">1</text>
<text x="54.5" y="187.5">2</text>
<text x="122" y="186.2">3</text>
<text x="158.8" y="186.2">3</text>
</g>
<g font-size="2.2" fill="#00f">
<text x="229.6" y="23.4">CB1</text>
<text x="248.7" y="23.4">BMB1</text>
<text x="212.5" y="26">HB1</text>
<text x="229.6" y="28.5">CB2</text>
<text x="248.7" y="28.5">BMB2</text>
<text x="22.6" y="33.6">CSN_CFG3</text>
<text x="212.3" y="31">HB2</text>
<text x="239.6" y="57.7">LB1</text>
<text x="274.1" y="55.2">BMB1</text>
<text x="98.8" y="64.1">HB1</text>
<text x="162.3" y="65.3">GND</text>
<text x="211.8" y="60.3">SRBH</text>
<text x="239.6" y="62.8">LB2</text>
<text x="274.1" y="62.8">BMB2</text>
<text x="98.8" y="66.6">CB1</text>
<text x="162.3" y="70.4">LB1</text>
<text x="162.3" y="67.9">BMB1</text>
<text x="212.3" y="70.4">SRBL</text>
<text x="98.8" y="76.8">GND</text>
<text x="162.3" y="75.5">BMB2</text>
<text x="162.3" y="73">LB2</text>
<text x="98.8" y="79.3">SRAL</text>
<text x="98.8" y="81.8">SRAH</text>
<text x="162.3" y="83.1">CA1</text>
<text x="162.3" y="80.6">CB2</text>
<text x="162.3" y="78">HB2</text>
<text x="98.8" y="84.4">SRBH</text>
<text x="98.8" y="86.9">SRBL</text>
<text x="162.3" y="88.2">BMA1</text>
<text x="162.3" y="85.7">HA1</text>
<text x="98.8" y="94.5">CSN_CFG3</text>
<text x="162.3" y="95.8">BMA2</text>
<text x="162.3" y="93.3">LA2</text>
<text x="162.3" y="90.7">LA1</text>
<text x="98.8" y="97.1">SCK_CFG2</text>
<text x="98.8" y="99.6">SDI_CFG1</text>
<text x="162.3" y="100.9">CA2</text>
<text x="162.3" y="98.4">HA2</text>
<text x="212.5" y="100.9">HA1</text>
<text x="229.6" y="98.4">CA1</text>
<text x="248.7" y="98.4">BMA1</text>
<text x="98.8" y="102.2">SDO_CFG0</text>
<text x="98.8" y="104.7">STEP</text>
<text x="98.8" y="107.2">DIR</text>
<text x="212.3" y="106">HA2</text>
<text x="229.6" y="103.4">CA2</text>
<text x="248.7" y="103.4">BMA2</text>
<text x="98.8" y="109.8">GND</text>
<text x="162.3" y="113.6">GND</text>
<text x="98.8" y="114.9">SD_MODE 21</text>
<text x="98.8" y="117.4">SPI_MODE 22</text>
<text x="98.8" y="119.9">CFG4</text>
<text x="162.3" y="116.1">VCC</text>
<text x="162.3" y="118.7">EN</text>
<text x="98.8" y="122.5">CFG5</text>
<text x="98.8" y="125">CFG6</text>
<text x="271.5" y="137.7">BMA1</text>
<text x="209.3" y="142.8">SRAH</text>
<text x="237.1" y="140.3">LA1</text>
<text x="237.1" y="145.3">LA2</text>
<text x="271.5" y="145.3">BMA2</text>
<text x="209.8" y="153">SRAL</text>
<text x="58.4" y="179.6">BMB2</text>
<text x="58.4" y="177.1">BMB1</text>
<text x="58.4" y="184.7">BMA2</text>
<text x="58.4" y="182.2">BMA1</text>
<text x="59.5" y="187.3">GND</text>
</g>
</svg>
